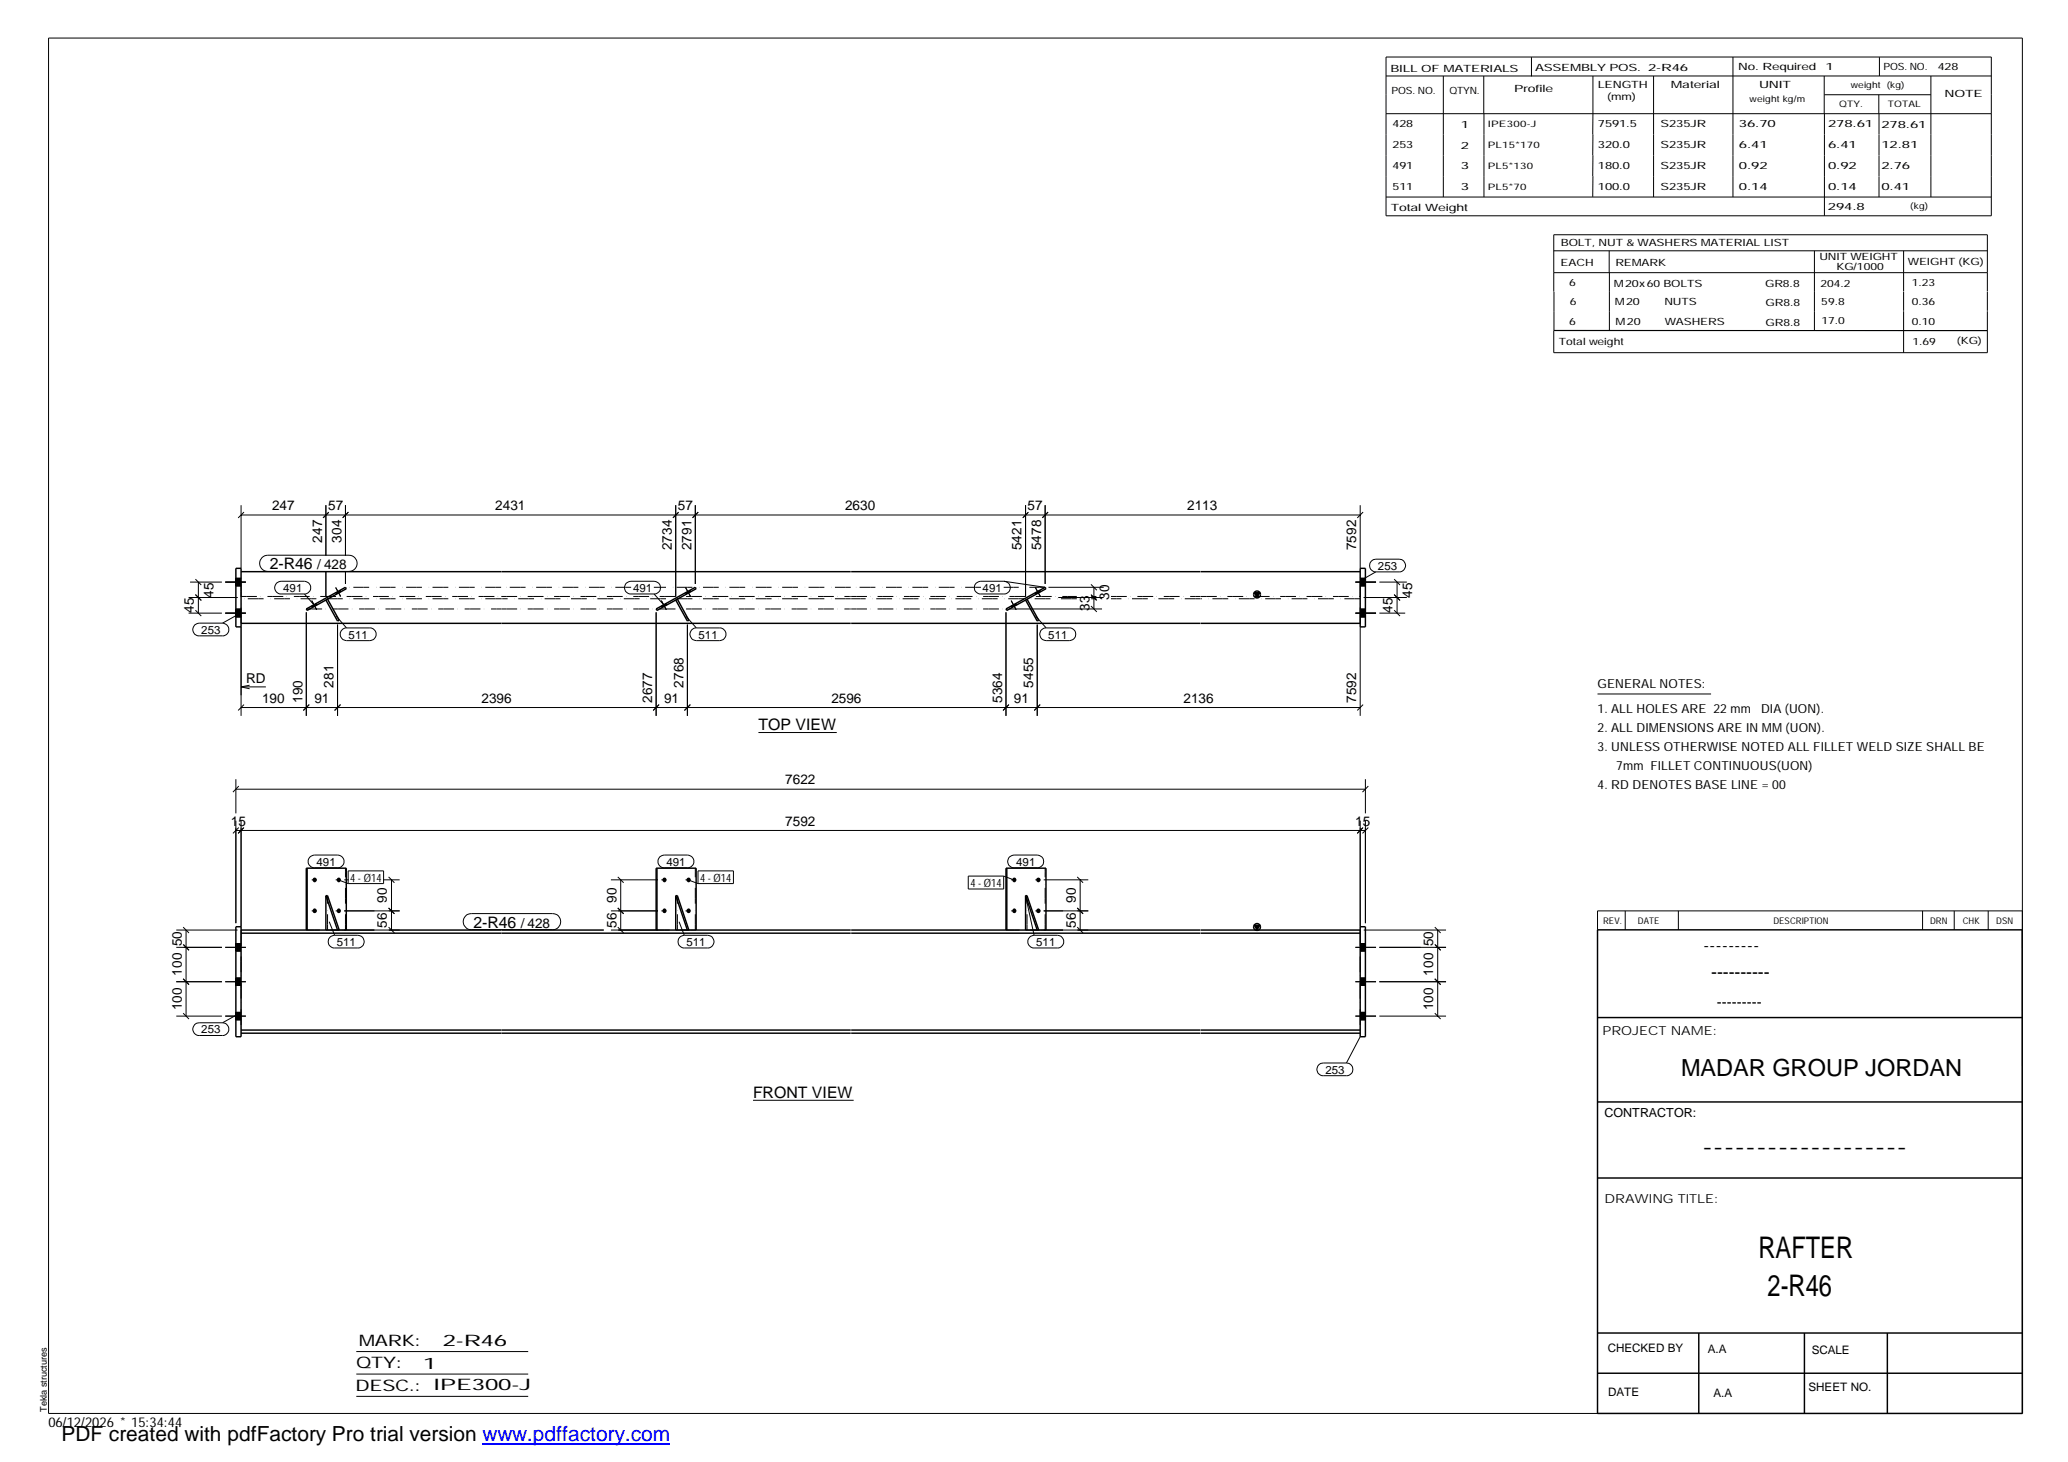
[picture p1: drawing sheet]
<svg xmlns="http://www.w3.org/2000/svg" width="420mm" height="297mm" viewBox="0 0 420 297" stroke-linecap="round" stroke-linejoin="round" font-family="sans-serif">
<g fill="none" stroke="#000" stroke-width=".2">
<path d="M9.9 7.7h401v279.5h-401zM281.6 11.6h123v32.2h-123zM281.6 15.4h123M293.2 15.4v24.6M301.5 15.4v7.7M311.1 11.6v3.9M323.6 15.4v16.2M336 15.4v24.6M352.1 11.6v28.4M370.6 15.4v7.7M370.7 19.2h21.6M381.7 19.2v3.9"/>
<path d="M381.8 11.6v3.8M392.3 15.4v24.6M281.6 23.1h123M301.5 23.1v16.9M323.6 31.6v4.2M323.6 35.8v4.2M370.7 23.1v20.7M381.8 23.1v16.9M281.6 40h123M315.7 55.4h88.1M315.7 51h88.1M315.7 59.3v7.8"/>
<path d="M326.9 51v4.4M327 55.4v11.8M368.6 51v16.2M386.8 51v8.2M386.8 59.3v3.8M403.8 59.2v-11.5h-88.1v11.6M403.8 59.3v3.8M386.8 63.2v8.5M403.8 63.2v8.5h-88.1v-4.5h88.1M38.6 118.3h6.5M39.7 117.7l1.2 1.2M40.3 118.3v6.3"/>
<path d="M45.8 118.3h4.2M47.9 119h1.1M47.9 117.5h1.1M49 102.6v12.9M49 104.6h227.4M49.6 104l-1.2 1.2M53.2 113.3l.6-.4 .6-.1h16.5a1.65 1.65 0 0 1 1.7 1.7 1.65 1.65 0 0 1-1.7 1.6h-16.5a1.65 1.65 0 0 1-1.5-1 1.65 1.65 0 0 1 .3-1.8zM56.2 118.5l.9-.4h4.7a1.29 1.29 0 0 1 1.3 1.3 1.29 1.29 0 0 1-1.3 1.3h-4.7a1.3 1.3 0 0 1-1.2-.8 1.3 1.3 0 0 1 .3-1.4zM66.2 102.6v10.3M66.2 116v5.2M66.8 104.1l-1.2 1.1M66.8 104l-1.1 1.1"/>
<path d="M68.2 119.4l1 1.8M69.1 119.9l.2 .4M70.2 102.6v10.3M70.2 116v2.6M70.8 104l-1.2 1.2M127.3 118.5l.9-.4h4.7a1.29 1.29 0 0 1 1.3 1.3 1.29 1.29 0 0 1-1.3 1.3h-4.7a1.3 1.3 0 0 1-1.2-.8 1.3 1.3 0 0 1 .3-1.4zM137.3 102.6v18.6M137.8 104.1l-1.1 1.1M137.9 104l-1.1 1.1M139.3 119.4l1 1.8M140.2 119.9l.1 .4M141.3 102.6v16"/>
<path d="M141.9 104l-1.2 1.2M198.3 118.5l1-.4h4.7a1.29 1.29 0 0 1 1.3 1.3 1.29 1.29 0 0 1-1.3 1.3h-4.7a1.27 1.27 0 0 1-1.3-.8 1.27 1.27 0 0 1 .3-1.4zM204 118.1l8.3 1.2M208.4 102.6v18.6M208.9 104.1l-1.1 1.1M209 104l-1.1 1.1M210.4 119.4l1 1.8M211.2 119.9l.2 .4M212.3 102.6v16M212.9 104l-1.1 1.2M213 119.3h11.2M221.7 118.7l1.1 1.2"/>
<path d="M222.2 119.3v4.4M275.4 118.3h4.2M276.4 119h1M276.4 117.5h1M276.4 102.6v12.9M276.9 104l-1.1 1.2M278.6 114l.5-.3 .4-.1h4.8a1.29 1.29 0 0 1 1.3 1.3 1.29 1.29 0 0 1-1.3 1.3h-4.8a1.28 1.28 0 0 1-1.2-.8 1.28 1.28 0 0 1 .3-1.4zM279.5 116.2l-2.9 1.7M280.2 118.3h5.6M283.3 117.7l1.1 1.2M283.8 118.3v6.3M38.3 124.6h6.8"/>
<path d="M38.3 121.4h10M39.5 127l1-.4h4.7a1.29 1.29 0 0 1 1.3 1.3 1.29 1.29 0 0 1-1.3 1.3h-4.7a1.3 1.3 0 0 1-1.2-.8 1.3 1.3 0 0 1 .2-1.4zM39.7 124l1.2 1.2M39.7 120.8l1.2 1.2M45.8 124.6h4.2M47.9 125.3h1.1M47.9 123.8h1.1M48.2 125l-3 1.6M49 127.4v18M49 139.6l1.7 .3M49 139.6h5M50.7 139.2l-1.7 .4"/>
<path d="M61.8 120.7l2.1 2.3M62.2 124.4v21M63.3 122l1 1.9M63.3 123.1l.2 .3M64.2 122.6l.1 .3M68.2 120.4l.2 .3M68.3 125.2l2.1 2.4M68.6 126.9v18.5M69.5 128l.6-.4h5a1.29 1.29 0 0 1 1.3 1.3 1.29 1.29 0 0 1-1.3 1.3h-4.7a1.29 1.29 0 0 1-1.2-.8 1.29 1.29 0 0 1 .3-1.4zM132.9 120.7l2.1 2.3M133.3 124.4v21M134.4 122l1 1.9"/>
<path d="M134.4 123.1l.2 .3M135.3 122.6l.1 .3M139.3 120.4l.2 .3M139.4 125.2l2.1 2.4M139.7 126.9v18.5M140.5 128l.7-.4h5a1.29 1.29 0 0 1 1.3 1.3 1.29 1.29 0 0 1-1.3 1.3h-4.7a1.31 1.31 0 0 1-1.2-.8 1.31 1.31 0 0 1 .2-1.4zM204.4 124.4v21M205.1 123.7h18.8M205.4 122l1.1 1.9M205.5 123.1l.2 .3M206.3 122.6l.2 .3M210.4 120.4l.1 .3"/>
<path d="M210.4 125.2l2.2 2.4M210.7 126.9v18.5M211.6 128l.7-.4h5a1.29 1.29 0 0 1 1.3 1.3 1.29 1.29 0 0 1-1.3 1.3h-4.7a1.31 1.31 0 0 1-1.2-.8 1.31 1.31 0 0 1 .2-1.4zM215.1 121.4h9.1M221.7 123.1l1.1 1.2M221.7 120.8l1.1 1.1M221.7 120.9l1.1 1.1M275.4 124.6h4.2M276.4 125.3h1M276.4 123.8h1M276.4 127.4v18M277.1 121.4h8.7"/>
<path d="M280.2 124.6h5.3M283.3 124l1.1 1.2M283.3 120.8l1.1 1.2M47.9 158.3v7M48.5 159.7l-1.2 1.2M49 143.7h227.4M49.6 143.2l-1.2 1.1M62.8 143.2l-1.2 1.1M69.2 143.2l-1.2 1.1M133.9 143.2l-1.2 1.1M140.3 143.2l-1.2 1.1M154.1 148.8h15.9"/>
<path d="M205 143.2l-1.2 1.1M211.3 143.2l-1.2 1.1M276.9 143.2l-1.1 1.1M277.4 158.3v7M278 159.7l-1.2 1.2M324.6 141h23M47.9 160.3h229.5M47.9 166.7v20.9M47.9 168.7h229.5M48.5 168.1l-1.2 1.2M49 166.7v21.6M49.6 168.1l-1.2 1.2 1.1-1.1"/>
<path d="M63 174.1l.9-.4h4.7a1.29 1.29 0 0 1 1.3 1.3 1.29 1.29 0 0 1-1.3 1.3h-4.7a1.28 1.28 0 0 1-1.2-.8 1.28 1.28 0 0 1 .3-1.4zM63.3 178.8h1M68.2 178.8h1M68.7 178.8l2 .7M69.9 178.8h.9M70.7 176.9h7.2v2.6h-7.2zM77.9 178.8h3.3M79 178.2l1.1 1.2M79.5 178.8v10.2M124.1 178.8h9.6M125.5 178.2l1.2 1.2M126.1 178.8v10.2"/>
<path d="M134 174.1l1-.4h4.7a1.29 1.29 0 0 1 1.3 1.3 1.29 1.29 0 0 1-1.3 1.3h-4.7a1.3 1.3 0 0 1-1.2-.8 1.3 1.3 0 0 1 .2-1.4zM134.4 178.8h1M139.3 178.8h1M139.8 178.8l2 .7M141.8 176.9h7.2v2.6h-7.2zM196.7 178h7.2v2.6h-7.2zM203.9 178l2.1 .8M205.1 174.1l.9-.4h4.7a1.29 1.29 0 0 1 1.3 1.3 1.29 1.29 0 0 1-1.3 1.3h-4.7a1.3 1.3 0 0 1-1.2-.8 1.3 1.3 0 0 1 .3-1.4zM205.4 178.8h1.1M210.4 178.8h1M212 178.8h9.1M218.9 178.2l1.1 1.2"/>
<path d="M219.5 178.8v10.2M276.4 166.7v21.6M276.9 168.1l-1.1 1.2 1.1-1.1M277.4 166.7v20.9M278 168.1l-1.2 1.2M35.8 192.5h9.3M35.8 199.5h9.3M35.8 189h12.5M37.2 198.9l1.2 1.2M37.2 191.9l1.2 1.2-1.1-1.2M37.2 188.4l1.2 1.2M37.8 189v17.4"/>
<path d="M45.8 192.5h4.2M45.8 199.5h4.2M47.9 193.2h1.1M47.9 191.7h1.1M47.9 198.7h1.1M63.3 185.1h1M66.9 187.3l1.1 2.7M67.1 190.4l.9-.4h4.7a1.29 1.29 0 0 1 1.3 1.3 1.29 1.29 0 0 1-1.3 1.3h-4.7a1.28 1.28 0 0 1-1.2-.8 1.28 1.28 0 0 1 .3-1.4zM68.2 185.1h1M69.9 185.1h11.3M69.9 189h11.3M79 188.4l1.1 1.2"/>
<path d="M79 184.5l1.1 1.2M94.8 185.9l1-.3h16.5a1.63 1.63 0 0 1 1.6 1.6 1.63 1.63 0 0 1-1.6 1.7h-16.5a1.64 1.64 0 0 1-1.6-1.2 1.64 1.64 0 0 1 .6-1.8zM124.1 185.1h9.6M124.1 189h9.6M125.5 188.4l1.2 1.2M125.5 184.5l1.2 1.2M134.4 185.1h1M138 187.3l1 2.7M138.1 190.4l.9-.4h4.8a1.29 1.29 0 0 1 1.3 1.3 1.29 1.29 0 0 1-1.3 1.3h-4.8a1.28 1.28 0 0 1-1.2-.8 1.28 1.28 0 0 1 .3-1.4zM139.3 185.1h1M205.4 185.1h1.1M208.4 182l1.7 8"/>
<path d="M209.2 190.4l.9-.4h4.7a1.29 1.29 0 0 1 1.3 1.3 1.29 1.29 0 0 1-1.3 1.3h-4.7a1.28 1.28 0 0 1-1.2-.8 1.28 1.28 0 0 1 .3-1.4zM210.4 185.1h1M212 185.1h9.1M212 189h9.1M218.9 188.4l1.1 1.2M218.9 184.5l1.1 1.2M275.4 192.5h4.2M275.4 199.5h4.2M276.4 193.2h1M276.4 191.7h1M276.4 198.7h1M277.1 189h16.7"/>
<path d="M280.2 192.5h13.6M280.2 199.5h13.6M291.5 198.9l1.2 1.2M291.5 191.9l1.2 1.2-1.1-1.2M291.5 188.4l1.2 1.2M292.1 189v17.4M330.2 185.1v3.8M341 185.1v3.8M390.6 185.1v3.8M397 185.1v3.8M403.9 185.1v3.8M410.9 185.1h-86.3v3.8"/>
<path d="M35.8 206.4h9.3M37.2 205.9l1.2 1.1M39.5 208.2l.5-.3 .5-.1h4.7a1.29 1.29 0 0 1 1.3 1.3 1.29 1.29 0 0 1-1.3 1.3h-4.7a1.31 1.31 0 0 1-1.2-.8 1.31 1.31 0 0 1 .2-1.4zM45.8 206.4h4.2M47.9 200.2h1.1M47.9 207.2h1.1M47.9 205.7h1.1M48.2 206.1l-3 1.7M267.9 216.4l.5-.3 .5-.1h4.7a1.29 1.29 0 0 1 1.3 1.3 1.29 1.29 0 0 1-1.3 1.3h-4.7a1.31 1.31 0 0 1-1.2-.8 1.31 1.31 0 0 1 .2-1.4zM275.4 206.4h4.2M276.4 200.2h1M276.4 207.2h1"/>
<path d="M276.4 205.7h1M276.4 210.6l-2.8 5.4M280.2 206.4h13.6M291.5 205.9l1.2 1.1M153 223.5h20.4M72.4 274.6h34.9M72.4 279.2h34.9M72.4 283.7h34.9"/>
</g>
<g fill="#000">
<path d="M254.8 120.4h1.1l-.5 1zM254.8 188h1.1l-.5 1z"/>
<path d="M47.9 117.5h1.1v1.5h-1.1z" fill-rule="evenodd"/>
<path d="M47.9 117.5h1.1v1.5h-1.1z" fill-rule="evenodd"/>
<path d="M47.9 117.5h1.1v1.5h-1.1z" fill-rule="evenodd"/>
<path d="M276.4 117.5h1v1.5h-1z" fill-rule="evenodd"/>
<path d="M276.4 117.5h1v1.5h-1z" fill-rule="evenodd"/>
<path d="M276.4 117.5h1v1.5h-1z" fill-rule="evenodd"/>
<path d="M47.9 123.8h1.1v1.5h-1.1z" fill-rule="evenodd"/>
<path d="M47.9 123.8h1.1v1.5h-1.1z" fill-rule="evenodd"/>
<path d="M47.9 123.8h1.1v1.5h-1.1z" fill-rule="evenodd"/>
<path d="M63.3 123.1l.9-.5 .1 .3-.8 .5z" fill-rule="evenodd"/>
<path d="M63.3 123.1l.9-.5 .1 .3-.8 .5z" fill-rule="evenodd"/>
<path d="M68.2 120.4l.9-.5 .2 .4-.9 .4z" fill-rule="evenodd"/>
<path d="M68.2 120.4l.9-.5 .2 .4-.9 .4z" fill-rule="evenodd"/>
<path d="M134.4 123.1l.9-.5 .1 .3-.8 .5z" fill-rule="evenodd"/>
<path d="M134.4 123.1l.9-.5 .1 .3-.8 .5z" fill-rule="evenodd"/>
<path d="M139.3 120.4l.9-.5 .1 .4-.8 .4z" fill-rule="evenodd"/>
<path d="M139.3 120.4l.9-.5 .1 .4-.8 .4z" fill-rule="evenodd"/>
<path d="M205.5 123.1l.8-.5 .2 .3-.8 .5z" fill-rule="evenodd"/>
<path d="M205.5 123.1l.8-.5 .2 .3-.8 .5z" fill-rule="evenodd"/>
<path d="M210.4 120.4l.8-.5 .2 .4-.9 .4z" fill-rule="evenodd"/>
<path d="M210.4 120.4l.8-.5 .2 .4-.9 .4z" fill-rule="evenodd"/>
<path d="M276.4 123.8h1v1.5h-1z" fill-rule="evenodd"/>
<path d="M276.4 123.8h1v1.5h-1z" fill-rule="evenodd"/>
<path d="M276.4 123.8h1v1.5h-1z" fill-rule="evenodd"/>
<path d="M63.6 178.4l.3-.1 .3 .1 .1 .6a.47 .47 0 0 1-.7 .2 .47 .47 0 0 1 0-.8z" fill-rule="evenodd"/>
<path d="M139.6 178.4a.45 .45 0 0 1 .7 .1 .45 .45 0 0 1-.2 .7 .45 .45 0 0 1-.6-.2z" fill-rule="evenodd"/>
<path d="M47.9 191.7h1.1v1.5h-1.1z" fill-rule="evenodd"/>
<path d="M47.9 191.7h1.1v1.5h-1.1z" fill-rule="evenodd"/>
<path d="M63.8 184.6h.3l.2 .3v.3a.47 .47 0 0 1-.7 .2 .47 .47 0 0 1 .2-.8z" fill-rule="evenodd"/>
<path d="M139.7 184.6a.45 .45 0 0 1 .6 .3 .45 .45 0 0 1-.2 .5 .45 .45 0 0 1-.6-.2v-.3z" fill-rule="evenodd"/>
<path d="M276.4 191.7h1v1.5h-1z" fill-rule="evenodd"/>
<path d="M276.4 191.7h1v1.5h-1z" fill-rule="evenodd"/>
<path d="M47.9 198.7h1.1v1.5h-1.1z" fill-rule="evenodd"/>
<path d="M47.9 198.7h1.1v1.5h-1.1z" fill-rule="evenodd"/>
<path d="M47.9 205.7h1.1v1.5h-1.1z" fill-rule="evenodd"/>
<path d="M47.9 205.7h1.1v1.5h-1.1z" fill-rule="evenodd"/>
<path d="M276.4 198.7h1v1.5h-1z" fill-rule="evenodd"/>
<path d="M276.4 198.7h1v1.5h-1z" fill-rule="evenodd"/>
<path d="M276.4 205.7h1v1.5h-1z" fill-rule="evenodd"/>
<path d="M276.4 205.7h1v1.5h-1z" fill-rule="evenodd"/>
<circle cx="68.8" cy="178.8" r=".47"/>
<circle cx="135" cy="178.8" r=".47"/>
<circle cx="206" cy="178.8" r=".47"/>
<circle cx="210.9" cy="178.8" r=".47"/>
<circle cx="68.8" cy="185.1" r=".45"/>
<circle cx="135" cy="185.1" r=".45"/>
<circle cx="206.1" cy="185.1" r=".45"/>
<circle cx="211" cy="185.1" r=".46"/>
</g>
<g fill="none" stroke="#000" stroke-width=".3">
<path d="M47.9 115.5h1.1v11.9h-1.1zM49 116.1h123.8M172.9 116.1h71M244 116.1h32.4M276.4 115.5h1v11.9h-1zM49 126.6h123.8M62.2 123.7l8-4.4 .2 .3-8 4.4zM66.5 121.7l2.4 4.3-.3 .2-2.4-4.3M133.3 123.7l8-4.4 .1 .3-7.9 4.4zM137.6 121.7l2.4 4.3-.3 .2-2.4-4.3M172.9 126.6h71M204.4 123.7l7.9-4.4 .2 .3-7.9 4.4z"/>
<path d="M208.7 121.7l2.3 4.3-.3 .2-2.3-4.3M244 126.6h32.4M254.8 120.4h1.1l-.5 1zM62.4 176.4v12.6M133.5 176.4v12.6M204.6 176.4v12.6M47.9 188.3h1.1v22.3h-1.1zM49 189.6h123.8M49 189h27.1M62.2 189v-12.6h8.2v12.6M66.2 182l2.4 7M66.2 182v7"/>
<path d="M66.2 182h.3l2.4 7M79 189h43.7M125.6 189h47.2M133.3 189v-12.6h8.1v12.6M137.3 182h.3l2.4 7M137.3 182l2.4 7M137.3 182v7M172.9 189.6h71M172.9 189h43.1M204.4 189v-12.6h8.1v12.6M208.4 182h.3l2.3 7M208.4 182l2.3 7"/>
<path d="M208.4 182v7M218.9 189h25M244 189.6h32.4M244 189h32.4M254.8 188h1.1l-.5 1zM276.4 188.3h1v22.3h-1zM324.6 188.9h86.2l.1 98.3h-86.3zM49 209.9h123.8M49 209.3h123.8M172.9 209.9h71M172.9 209.3h71M244 209.9h32.4"/>
<path d="M244 209.3h32.4M324.6 206.7h86.3M324.6 239.3h86.3M324.6 223.9h86.3M324.6 270.8h86.3M324.6 279h86.3M345.1 270.8v16.4M366.6 270.8v16.4M383.5 270.8v16.4"/>
<circle cx="255.4" cy="120.8" r=".7"/>
<circle cx="255.4" cy="188.3" r=".71"/>
</g>
<g fill="none" stroke="#000" stroke-width=".2" stroke-dasharray="1.1 0 2.1 .7 0 1.4" stroke-linecap="butt">
<path d="M101.8 119.3h-31.6M128.2 119.3h-26.3M172.8 119.3h-40M199.3 119.3h-26.4M212.3 119.3h-8.4M49 126.6v-10.5M49 121.2h52.8M62.2 123.7h39.6M66.2 121.9l.3-.2M101.8 121.7h-52.8M101.9 121.2h70.9M101.9 123.7h70.9"/>
<path d="M137.3 121.9l.3-.2M172.8 121.7h-70.9M172.9 121.2h45.9M172.9 123.7h31.5M208.4 121.9l.3-.2M218.8 121.7h-45.9M221.7 121.2h1.1M222.8 121.7h-1.1M225.7 121.2h18.2M243.9 121.7h-18.2M244 121.2h32.4M276.4 126.6v-10.5"/>
<path d="M276.4 121.7h-32.4M49 189v20.9M66.5 189v-7M68.9 189h-2.7M70.2 189v-12.6M70.4 189h-8.2M137.6 189v-7M140 189h-2.7M141.3 189v-12.6M141.4 189h-8.1M208.7 189v-7M211 189h-2.6"/>
<path d="M212.3 189v-12.6M212.5 189h-8.1M276.4 189v20.9"/>
</g>
<path d="M98 293.3h38.2" fill="none" stroke="#00f" stroke-width=".3"/>
<g font-size="6.1">
<text x="357.3" y="255.5">RAFTER</text>
<text x="359.1" y="263.3">2-R46</text>
</g>
<text font-size="4.8" x="341.5" y="218.6">MADAR GROUP JORDAN</text>
<text font-size="4.2" x="12.5" y="292.7">PDF created with pdfFactory Pro trial version www.pdffactory.com</text>
<g font-size="3.6">
<text x="346.1" y="193.2">---------</text>
<text x="347.7" y="198.6">----------</text>
<text x="345.8" y="234.2">-------------------</text>
</g>
<g font-size="3.2">
<text x="54.8" y="115.7">2-R46</text>
<text x="154.1" y="148.3">TOP VIEW</text>
<text x="96.2" y="188.5">2-R46</text>
<text x="153" y="223">FRONT VIEW</text>
<text x="72.9" y="273.5">MARK:</text>
<text x="90" y="273.5">2-R46</text>
<text x="72.4" y="278">QTY:</text>
<text x="86" y="278.1">1</text>
<text x="72.2" y="282.6">DESC.:</text>
<text x="88.1" y="282.4">IPE300-J</text>
</g>
<text font-size="3" x="348.8" y="204.5">---------</text>
<g font-size="2.8">
<text x="55.3" y="103.7">247</text>
<text x="66.7" y="103.7">57</text>
<text x="100.6" y="103.7">2431</text>
<text x="137.7" y="103.7">57</text>
<text x="171.7" y="103.7">2630</text>
<text x="208.8" y="103.7">57</text>
<text x="241.2" y="103.7">2113</text>
<text x="65.4" y="110.2" transform="rotate(-90 65.4 110.2)">247</text>
<text x="69.4" y="110.2" transform="rotate(-90 69.4 110.2)">304</text>
<text x="136.5" y="111.8" transform="rotate(-90 136.5 111.8)">2734</text>
<text x="140.5" y="111.8" transform="rotate(-90 140.5 111.8)">2791</text>
<text x="207.6" y="111.8" transform="rotate(-90 207.6 111.8)">5421</text>
<text x="211.5" y="111.8" transform="rotate(-90 211.5 111.8)">5478</text>
<text x="275.5" y="111.8" transform="rotate(-90 275.5 111.8)">7592</text>
<text x="64.4" y="115.7">/ 428</text>
<text x="39.4" y="124.5" transform="rotate(-90 39.4 124.5)">45</text>
<text x="43.3" y="121.4" transform="rotate(-90 43.3 121.4)">45</text>
<text x="221.4" y="124.1" transform="rotate(-90 221.4 124.1)">33</text>
<text x="225.3" y="121.9" transform="rotate(-90 225.3 121.9)">30</text>
<text x="282.9" y="124.5" transform="rotate(-90 282.9 124.5)">45</text>
<text x="286.9" y="121.4" transform="rotate(-90 286.9 121.4)">45</text>
<text x="50" y="138.8">RD</text>
<text x="53.3" y="142.8">190</text>
<text x="61.4" y="142.9" transform="rotate(-90 61.4 142.9)">190</text>
<text x="63.9" y="142.8">91</text>
<text x="67.8" y="139.7" transform="rotate(-90 67.8 139.7)">281</text>
<text x="97.8" y="142.8">2396</text>
<text x="132.5" y="142.9" transform="rotate(-90 132.5 142.9)">2677</text>
<text x="134.9" y="142.8">91</text>
<text x="138.9" y="139.7" transform="rotate(-90 138.9 139.7)">2768</text>
<text x="168.9" y="142.8">2596</text>
<text x="203.6" y="142.9" transform="rotate(-90 203.6 142.9)">5364</text>
<text x="206" y="142.8">91</text>
<text x="209.9" y="139.7" transform="rotate(-90 209.9 139.7)">5455</text>
<text x="240.5" y="142.8">2136</text>
<text x="275.5" y="142.9" transform="rotate(-90 275.5 142.9)">7592</text>
<text x="159.6" y="159.4">7622</text>
<text x="46.9" y="167.8">15</text>
<text x="159.6" y="167.8">7592</text>
<text x="275.3" y="167.8">15</text>
<text x="78.6" y="183.5" transform="rotate(-90 78.6 183.5)">90</text>
<text x="125.2" y="183.5" transform="rotate(-90 125.2 183.5)">90</text>
<text x="218.6" y="183.5" transform="rotate(-90 218.6 183.5)">90</text>
<text x="78.6" y="188.6" transform="rotate(-90 78.6 188.6)">56</text>
<text x="105.8" y="188.5">/ 428</text>
<text x="125.2" y="188.6" transform="rotate(-90 125.2 188.6)">56</text>
<text x="218.6" y="188.6" transform="rotate(-90 218.6 188.6)">56</text>
<text x="36.9" y="192.3" transform="rotate(-90 36.9 192.3)">50</text>
<text x="291.2" y="192.3" transform="rotate(-90 291.2 192.3)">50</text>
<text x="36.9" y="198.3" transform="rotate(-90 36.9 198.3)">100</text>
<text x="291.2" y="198.3" transform="rotate(-90 291.2 198.3)">100</text>
<text x="36.9" y="205.3" transform="rotate(-90 36.9 205.3)">100</text>
<text x="291.2" y="205.3" transform="rotate(-90 291.2 205.3)">100</text>
<text x="9.8" y="290">06/12/2026 * 15:34:44</text>
</g>
<g font-size="2.5">
<text x="324.6" y="139.9">GENERAL NOTES:</text>
<text x="324.6" y="148.7">2. ALL DIMENSIONS ARE IN MM (UON).</text>
<text x="324.6" y="144.9">1. ALL HOLES ARE 22 mm</text>
<text x="357.8" y="144.9">DIA (UON).</text>
<text x="324.6" y="152.5">3. UNLESS OTHERWISE NOTED ALL FILLET WELD SIZE SHALL BE</text>
<text x="324.6" y="160.2">4. RD DENOTES BASE LINE = 00</text>
<text x="328.4" y="156.4">7mm FILLET CONTINUOUS(UON)</text>
<text x="325.6" y="210.3">PROJECT NAME:</text>
<text x="326" y="226.9">CONTRACTOR:</text>
<text x="326" y="244.4">DRAWING TITLE:</text>
</g>
<g font-size="2.4">
<text x="326.7" y="274.7">CHECKED BY</text>
<text x="347" y="275">A.A</text>
<text x="368.1" y="275.1">SCALE</text>
<text x="326.7" y="283.6">DATE</text>
<text x="348.1" y="283.9">A.A</text>
<text x="367.5" y="282.6">SHEET NO.</text>
</g>
<g font-size="2.3">
<text x="280" y="115.8">253</text>
<text x="57.5" y="120.3">491</text>
<text x="128.6" y="120.3">491</text>
<text x="199.6" y="120.3">491</text>
<text x="40.9" y="128.8">253</text>
<text x="70.8" y="129.7">511</text>
<text x="141.9" y="129.7">511</text>
<text x="213" y="129.7">511</text>
<text x="64.3" y="175.9">491</text>
<text x="71.2" y="179.1">4 - Ø14</text>
<text x="135.4" y="175.9">491</text>
<text x="142.2" y="179.1">4 - Ø14</text>
<text x="206.5" y="175.9">491</text>
<text x="197.1" y="180.2">4 - Ø14</text>
<text x="68.4" y="192.2">511</text>
<text x="139.4" y="192.2">511</text>
<text x="210.5" y="192.2">511</text>
<text x="40.9" y="210">253</text>
<text x="269.3" y="218.1">253</text>
</g>
<g font-size="2">
<text x="282.5" y="14.6">BILL OF MATERIALS</text>
<text x="311.9" y="14.4">ASSEMBLY POS.</text>
<text x="324.6" y="17.9">LENGTH</text>
<text x="334.9" y="14.4">2-R46</text>
<text x="339.5" y="17.9">Material</text>
<text x="353.1" y="14.2">No. Required</text>
<text x="357.4" y="17.9">UNIT</text>
<text x="370.9" y="14.2">1</text>
<text x="382.7" y="14.2">POS. NO.</text>
<text x="393.7" y="14.3">428</text>
<text x="282.7" y="19.1">POS. NO.</text>
<text x="294.5" y="19">QTYN.</text>
<text x="307.6" y="18.7">Profile</text>
<text x="326.5" y="20.4">(mm)</text>
<text x="395.1" y="19.6">NOTE</text>
<text x="282.9" y="25.8">428</text>
<text x="296.8" y="26">1</text>
<text x="324.7" y="25.9">7591.5</text>
<text x="337.4" y="25.9">S235JR</text>
<text x="353.3" y="25.9">36.70</text>
<text x="371.4" y="25.9">278.61</text>
<text x="382.3" y="25.9">278.61</text>
<text x="282.9" y="30">253</text>
<text x="282.9" y="34.3">491</text>
<text x="296.8" y="30.2">2</text>
<text x="296.8" y="34.4">3</text>
<text x="324.7" y="30.1">320.0</text>
<text x="324.7" y="34.4">180.0</text>
<text x="337.4" y="30.1">S235JR</text>
<text x="337.4" y="34.3">S235JR</text>
<text x="353.3" y="30.1">6.41</text>
<text x="353.3" y="34.4">0.92</text>
<text x="371.4" y="30.1">6.41</text>
<text x="371.4" y="34.3">0.92</text>
<text x="382.3" y="30.2">12.81</text>
<text x="382.3" y="34.4">2.76</text>
<text x="282.9" y="38.5">511</text>
<text x="296.8" y="38.6">3</text>
<text x="324.7" y="38.6">100.0</text>
<text x="337.4" y="38.6">S235JR</text>
<text x="353.3" y="38.6">0.14</text>
<text x="371.4" y="38.6">0.14</text>
<text x="382.3" y="38.6">0.41</text>
<text x="282.6" y="42.8">Total Weight</text>
<text x="371.4" y="42.7">294.8</text>
<text x="317.1" y="49.9">BOLT, NUT &amp; WASHERS MATERIAL LIST</text>
<text x="328.2" y="54">REMARK</text>
<text x="369.7" y="52.7">UNIT WEIGHT</text>
<text x="387.6" y="53.9">WEIGHT (KG)</text>
<text x="317.1" y="54">EACH</text>
<text x="318.8" y="58.1">6</text>
<text x="327.9" y="58.2">M20x60 BOLTS</text>
<text x="358.6" y="58.3">GR8.8</text>
<text x="369.9" y="58.2">204.2</text>
<text x="373.1" y="54.9">KG/1000</text>
<text x="388.4" y="58.2">1.23</text>
<text x="318.9" y="61.9">6</text>
<text x="328.1" y="62">M20</text>
<text x="338.2" y="62">NUTS</text>
<text x="358.7" y="62.3">GR8.8</text>
<text x="370" y="62">59.8</text>
<text x="370.1" y="65.9">17.0</text>
<text x="388.4" y="62">0.36</text>
<text x="388.4" y="66">0.10</text>
<text x="316.7" y="70.2">Total weight</text>
<text x="318.8" y="66">6</text>
<text x="328.3" y="66">M20</text>
<text x="338.2" y="66">WASHERS</text>
<text x="358.7" y="66.2">GR8.8</text>
<text x="388.6" y="70">1.69</text>
<text x="397.6" y="70">(KG)</text>
</g>
<g font-size="1.9">
<text x="325.7" y="187.8">REV.</text>
<text x="332.8" y="187.6">DATE</text>
<text x="360.3" y="187.7">DESCRIPTION</text>
<text x="392.1" y="187.6">DRN</text>
<text x="398.8" y="187.6">CHK</text>
<text x="405.6" y="187.7">DSN</text>
<text x="9.5" y="286.8" transform="rotate(-90 9.5 286.8)">Tekla structures</text>
</g>
<g font-size="1.8">
<text x="376" y="17.9">weight (kg)</text>
<text x="355.5" y="20.7">weight kg/m</text>
<text x="373.6" y="21.7">QTY.</text>
<text x="383.5" y="21.8">TOTAL</text>
<text x="302.3" y="25.9">IPE300-J</text>
<text x="302.3" y="30.1">PL15*170</text>
<text x="302.3" y="34.3">PL5*130</text>
<text x="302.3" y="38.6">PL5*70</text>
<text x="388.1" y="42.4">(kg)</text>
</g>
</svg>
